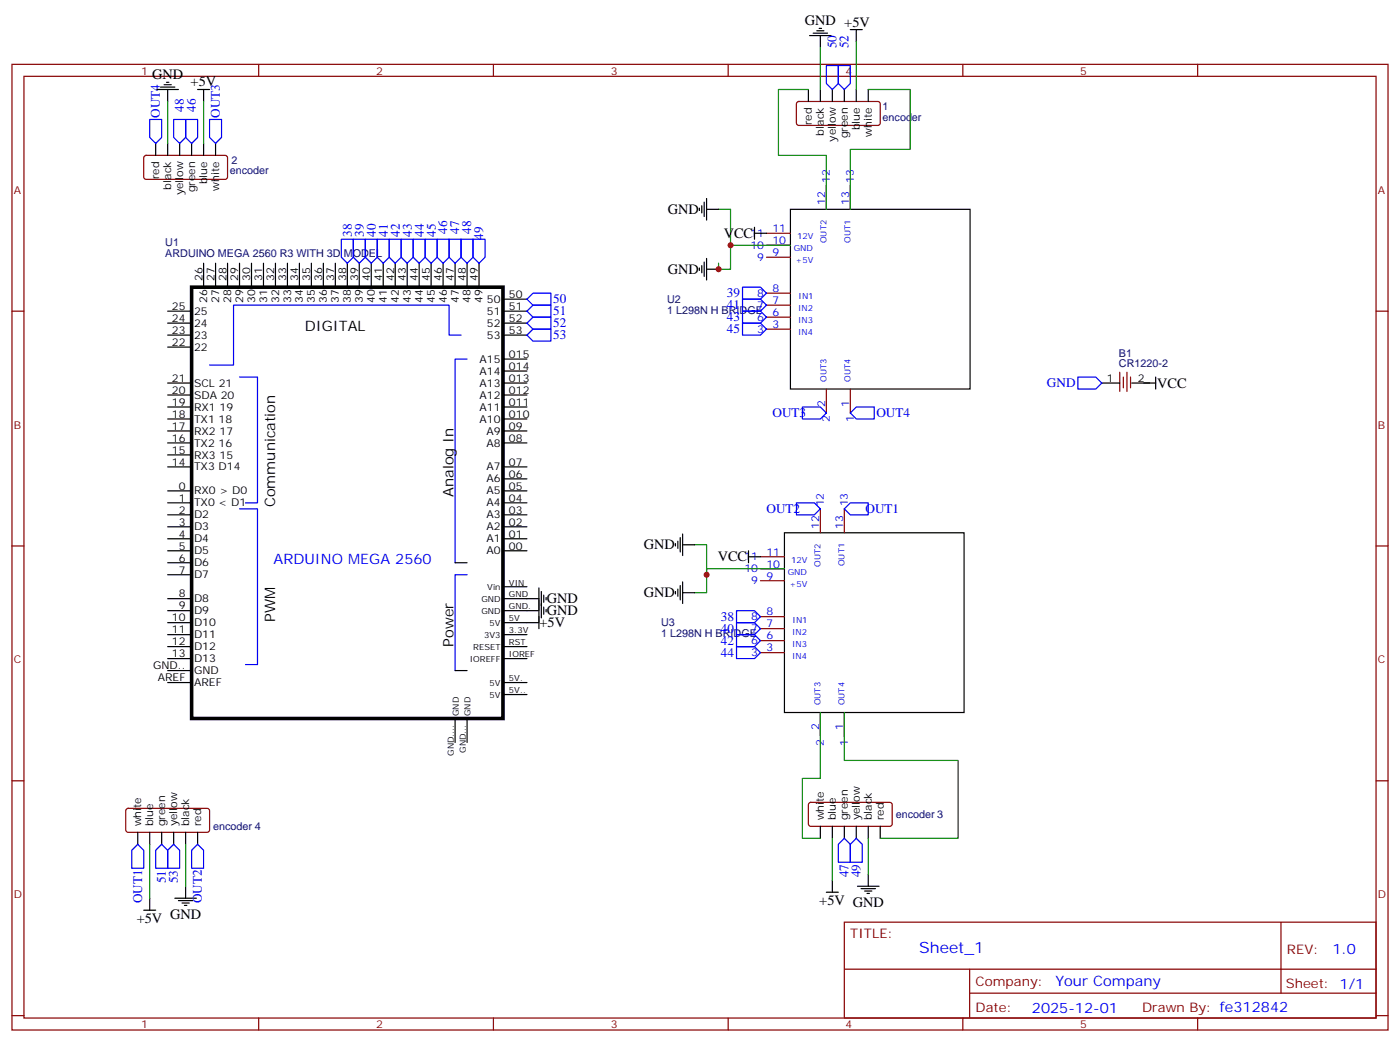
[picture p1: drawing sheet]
<svg xmlns="http://www.w3.org/2000/svg" width="412mm" height="307mm" viewBox="0 0 412 307" stroke-linecap="round" stroke-linejoin="round" font-family="sans-serif">
<g fill="none" stroke="#870000" stroke-width=".35">
<path d="M3.5 18.9h405.4v284.4h-405.4zM76.2 18.9v3.6M145.3 18.9v3.6M214.5 18.9v3.6M283.6 18.9v3.6M352.8 18.9v3.6M7.1 22.5h398.2v277.3h-398.2zM234.8 30.1l.5-.2h23.6l.4 .7-.1 5.9-.6 .4h-23.6l-.4-.7v-5.6zM42.6 46l.4-.2h23.6l.4 .7v5.9l-.7 .4-23.5-.1-.5-.6v-5.6zM243.4 54.6v7M250.5 54.6v7M225.8 68.7h7"/>
<path d="M225.8 72.2h7M225.8 75.7h7M3.5 91.6h3.6M225.8 86.3h7M225.8 89.9h7M225.8 93.4h7M225.8 96.9h7M405.3 91.6h3.6M243.4 114.5v7.1M250.5 114.5v7.1M329.8 109.6v5.7M330.9 111v3.2"/>
<path d="M332 109.6v5.7M333 111v3.2M241.7 149.8v7.1M248.7 149.8v7.1M3.5 160.8h3.6M224 163.9h7.1M224 167.5h7.1M224 171h7.1M405.3 160.8h3.6M224 181.6h7.1M224 185.1h7.1M224 188.6h7.1"/>
<path d="M224 192.2h7.1M241.7 209.8v7.1M248.7 209.8v7.1M3.5 229.9h3.6M37.3 238.2l.4-.2 23.6 .1 .4 .6v5.9l-.7 .5-23.5-.1-.5-.6v-5.7zM238.4 236.5l.4-.2h23.6l.4 .7v5.9l-.7 .4-23.5-.1-.5-.6v-5.6zM405.3 229.9h3.6M248.7 271.5h156.6v28.3h-156.6zM377.3 271.6v20.8M3.5 299h3.6M76.2 299.8v3.5M145.3 299.8v3.5"/>
<path d="M214.5 299.8v3.5M248.7 285.4h156.5M283.6 299.8v3.5M285.6 292.4h119.6M285.6 285.4v14.1M352.8 299.8v3.5M405.3 299h3.6"/>
</g>
<g fill="none" stroke="#000" stroke-width=".35">
<path d="M238.5 10.5h6.3M239.5 9.8h4.3M240.6 9.1h2.1M241.3 8.4h.7M241.7 10.5v3.5M250.5 8.7h3.5M252.2 8.7v3.5M46.2 26.4h6.4M47.3 25.6h4.2M48.3 24.9h2.1M49 24.2h.7M49.4 26.4v3.5"/>
<path d="M58.2 26.4h3.5M60 26.4v3.5M238.1 26.4v3.5M241.7 26.4v3.5M245.2 26.4v3.5M248.7 26.4v3.5M252.2 26.4v3.5M255.8 26.4v3.5M45.9 42.2v3.6M49.4 42.2v3.6M52.9 42.2v3.6M56.4 42.2v3.6"/>
<path d="M60 42.2v3.6M63.5 42.2v3.6M207.4 59.5v4.2M208.1 58.5v6.3M60 77.5v7.1M63.5 77.5v7.1M67 77.5v7.1M70.6 77.5v7.1M74.1 77.5v7.1M77.6 77.5v7.1M81.1 77.5v7.1M84.7 77.5v7.1"/>
<path d="M88.2 77.5v7.1M91.7 77.5v7.1M95.2 77.5v7.1M98.8 77.5v7.1M102.3 77.5v7.1M105.8 77.5v7.1M109.4 77.5v7.1M112.9 77.5v7.1M116.4 77.5v7.1M119.9 77.5v7.1M123.5 77.5v7.1M127 77.5v7.1"/>
<path d="M130.5 77.5v7.1M134.1 77.5v7.1M137.6 77.5v7.1M141.1 77.5v7.1M206 61.3v.7M206 78.9v.7M206.7 60.6v2.1M206.7 78.2v2.1M207.4 77.2v4.2M208.1 61.6h3.6M208.1 76.1v6.3M208.1 79.3h3.6"/>
<path d="M222.2 68.7h3.6M222.2 66.9v3.5M232.8 61.6h53v52.9h-53zM49.4 95.1h7M49.4 98.7h7M49.4 91.6h7M148.2 95.1h7M148.2 98.7h7M148.2 91.6h7M148.2 88.1h7M49.4 119.8h7M49.4 116.3h7"/>
<path d="M49.4 112.8h7M49.4 102.2h7M148.2 119.8h7M148.2 116.3h7M148.2 112.8h7M148.2 109.3h7M148.2 105.7h7M324.6 112.8h5.2M333.4 112.8h7M340.4 111v3.5M49.4 137.5h7M49.4 130.4h7"/>
<path d="M49.4 126.9h7M49.4 123.4h7M49.4 133.9h7M148.2 137.5h7M148.2 130.4h7M148.2 126.9h7M148.2 123.4h7M49.4 158.6h7M49.4 155.1h7M49.4 151.6h7M49.4 148.1h7M49.4 144.5h7"/>
<path d="M148.2 158.6h7M148.2 155.1h7M148.2 151.6h7M148.2 148.1h7M148.2 144.5h7M148.2 141h7M199.7 159.3v2.2M200.4 158.3v4.2M201.1 157.2v6.4M231.1 156.9h52.9v52.9h-52.9zM49.4 162.2h7M49.4 169.2h7"/>
<path d="M49.4 176.3h7M49.4 179.8h7M49.4 165.7h7M134.1 165.7h3.5M148.2 162.2h7M148.2 176.3h10.5M148.2 179.8h10.5M148.2 172.8h7M158.7 173.1v12M159.5 174.2v7.7M160.2 175.2v2.1M160.2 178.8v2.1"/>
<path d="M160.9 175.9v.7M160.9 179.5v.7M199 160.1v.7M199 174.2v.7M199.7 173.5v2.1M200.4 172.4v4.2M201.1 174.5h3.5M201.1 171.3v6.4M201.1 160.4h3.5M220.5 163.9h3.5M220.5 162.2v3.5M49.4 183.3h7"/>
<path d="M49.4 186.9h7M49.4 190.4h7M49.4 193.9h7M49.4 197.4h7M134.1 197.4h3.5M148.2 183.3h10.5M148.2 186.9h7M148.2 190.4h7M148.2 193.9h7M49.4 201h7M134.1 211.6v7M137.6 211.6v7"/>
<path d="M148.2 201h7M148.2 204.5h7M40.6 245.1v3.5M44.1 245.1v3.5M47.6 245.1v3.5M51.2 245.1v3.5M54.7 245.1v3.5M58.2 245.1v3.5M241.7 243.3v3.5M245.2 243.3v3.5M245.2 259.2v3.5M248.7 243.3v3.5"/>
<path d="M252.2 243.3v3.5M255.8 243.3v3.5M255.8 257.4v3.5M259.3 243.3v3.5M42.3 268h3.6M44.1 264.5v3.5M51.5 264.5h6.4M52.6 265.2h4.2M53.6 265.9h2.1M54.3 266.6h.7M54.7 260.9v3.6M243.4 262.7h3.5"/>
<path d="M252.6 260.9h6.3M253.6 261.7h4.3M254.7 262.4h2.1M255.4 263.1h.7"/>
</g>
<path d="M56.4 84.6h91.8v127h-91.8z" fill="none" stroke="#000" stroke-width="1.1"/>
<g fill="none" stroke="#00f" stroke-width=".35">
<path d="M243.4 19.3h3.5v5.3l-1.7 1.8-1.8-1.8zM246.9 19.3h3.6v5.3l-1.8 1.8-1.8-1.8zM44.1 35.2h3.5v5.3l-1.7 1.7-1.8-1.7zM51.2 35.2h3.5v5.3l-1.8 1.7-1.7-1.7zM54.7 35.2h3.5v5.3l-1.8 1.7-1.7-1.7zM61.7 35.2h3.6v5.3l-1.8 1.7-1.8-1.7zM100.5 70.4h3.6v5.3l-1.8 1.8-1.8-1.8zM104.1 70.4h3.5v5.3l-1.8 1.8-1.7-1.8zM107.6 70.4h3.5v5.3l-1.7 1.8-1.8-1.8zM111.1 70.4h3.6v5.3l-1.8 1.8-1.8-1.8zM114.7 70.4h3.5v5.3l-1.8 1.8-1.7-1.8zM118.2 70.4h3.5v5.3l-1.8 1.8-1.7-1.8z"/>
<path d="M121.7 70.4h3.5v5.3l-1.7 1.8-1.8-1.8zM125.2 70.4h3.6v5.3l-1.8 1.8-1.8-1.8zM128.8 70.4h3.5v5.3l-1.8 1.8-1.7-1.8zM132.3 70.4h3.5v5.3l-1.7 1.8-1.8-1.8zM135.8 70.4h3.5v5.3l-1.7 1.8-1.8-1.8zM139.3 70.4h3.6v5.3l-1.8 1.8-1.8-1.8zM135.8 98.7h-3.5v-8.8h-63.5v17.6h-7.1M155.2 95.1l1.8-1.7h5.3v3.5h-5.3zM155.2 91.6l1.8-1.7h5.3v3.5h-5.3zM155.2 88.1l1.8-1.8h5.3v3.6h-5.3zM157 96.9h5.3v3.5h-5.3l-1.8-1.7zM218.7 84.6h5.3l1.8 1.7-1.8 1.8h-5.3z"/>
<path d="M218.7 88.1h5.3l1.8 1.8-1.8 1.7h-5.3zM218.7 91.6h5.3l1.8 1.8-1.8 1.7h-5.3zM218.7 95.1h5.3l1.8 1.8-1.8 1.8h-5.3zM70.6 111h5.2v37.1h-3.5M137.6 105.7h-3.5v60M236.4 119.8h5.3l1.7 1.8-1.7 1.8h-5.3zM317.5 111h5.3l1.8 1.8-1.8 1.7h-5.3zM250.5 121.6l1.7-1.8h5.3v3.6h-5.3zM70.6 149.8h5.2v45.9h-3.5M234.6 148.1h5.3l1.8 1.7-1.8 1.8h-5.3zM248.7 149.8l1.8-1.7h5.3v3.5h-5.3zM137.6 169.2h-3.5v28.2"/>
<path d="M217 179.8h5.2l1.8 1.8-1.8 1.7h-5.2zM217 183.3h5.2l1.8 1.8-1.8 1.8h-5.2zM217 186.9h5.2l1.8 1.7-1.8 1.8h-5.2zM217 190.4h5.2l1.8 1.8-1.8 1.7h-5.2zM38.8 250.4l1.8-1.8 1.7 1.8v5.3h-3.5zM45.9 250.4l1.7-1.8 1.8 1.8v5.3h-3.5zM51.2 248.6l1.7 1.8v5.3h-3.5v-5.3zM58.2 248.6l1.8 1.8v5.3h-3.6v-5.3zM248.7 246.8l1.8 1.8v5.3h-3.6v-5.3zM252.2 246.8l1.8 1.8v5.3h-3.5v-5.3z"/>
</g>
<g fill="none" stroke="#008700" stroke-width=".35">
<path d="M241.7 14v12.4M252.2 12.2v14.2M49.4 29.9v12.3M60 29.9v12.3M238.1 26.4h-8.8v19.4h14.1v15.8M255.8 26.4h12.3v17.6h-17.6v17.6M211.7 61.6h3.5v10.6h17.6M215.2 72.2v7.1h-3.5v-1.8M204.6 160.4h3.5v14.1h-3.5M231.1 167.5h-23v1.7M241.7 209.8v19.4h-5.3v17.6h5.3M248.7 209.8v14.1h33.5v22.9h-22.9"/>
<path d="M44.1 248.6v15.9M54.7 248.6v12.3M245.2 246.8v12.4M255.8 246.8v10.6"/>
</g>
<g fill="#c00">
<circle cx="208.1" cy="169.2" r=".88"/>
<circle cx="215.2" cy="72.2" r=".88"/>
<circle cx="211.7" cy="79.3" r=".88"/>
</g>
<text font-size="4.6" fill="#00f" x="270.8" y="280.6">Sheet_1</text>
<g font-size="4.2">
<text x="237.1" y="7.3">GND +5V</text>
<text x="44.8" y="23.2">GND</text>
<text x="56.1" y="25.3">+5V</text>
<text x="196.7" y="63">GND</text>
<text x="213.2" y="70.1">VCC</text>
<text x="196.7" y="80.7">GND</text>
<text x="89.8" y="97.3">DIGITAL</text>
<text x="340.9" y="114.2">VCC</text>
<text x="81.1" y="149.4" transform="rotate(-90 81.1 149.4)">Communication</text>
<text x="133.6" y="146.3" transform="rotate(-90 133.6 146.3)">Analog In</text>
<text x="189.6" y="161.8">GND</text>
<text x="211.4" y="165.3">VCC</text>
<text x="161" y="177.7">GND</text>
<text x="189.6" y="175.9">GND</text>
<text x="81.1" y="183" transform="rotate(-90 81.1 183)">PWM</text>
<text x="158.9" y="184.7">+5V</text>
<text x="161" y="181.2">GND</text>
<text x="133.6" y="190.4" transform="rotate(-90 133.6 190.4)">Power</text>
<text x="241.3" y="266.6">+5V GND</text>
<text x="40.3" y="271.9">+5V</text>
<text x="50.1" y="270.5">GND</text>
</g>
<g font-size="4.2" fill="#00f">
<text x="80.6" y="166.1">ARDUINO MEGA 2560</text>
<text x="392.5" y="280.8">1.0</text>
<text x="310.9" y="290.4">Your Company</text>
<text x="304" y="298.2">2025-12-01</text>
</g>
<g font-size="3.9" fill="#00f">
<text x="246.4" y="14.3" transform="rotate(-90 246.4 14.3)">50</text>
<text x="250" y="14.3" transform="rotate(-90 250 14.3)">52</text>
<text x="47.1" y="34.7" transform="rotate(-90 47.1 34.7)">OUT4</text>
<text x="54.2" y="32.9" transform="rotate(-90 54.2 32.9)">48</text>
<text x="57.7" y="32.9" transform="rotate(-90 57.7 32.9)">46</text>
<text x="64.7" y="34.7" transform="rotate(-90 64.7 34.7)">OUT3</text>
<text x="103.6" y="69.7" transform="rotate(-90 103.6 69.7)">38</text>
<text x="107.2" y="69.7" transform="rotate(-90 107.2 69.7)">39</text>
<text x="110.7" y="69.7" transform="rotate(-90 110.7 69.7)">40</text>
<text x="114.2" y="69.7" transform="rotate(-90 114.2 69.7)">41</text>
<text x="117.8" y="69.7" transform="rotate(-90 117.8 69.7)">42</text>
<text x="121.3" y="69.7" transform="rotate(-90 121.3 69.7)">43</text>
<text x="124.8" y="69.7" transform="rotate(-90 124.8 69.7)">44</text>
<text x="128.3" y="69.7" transform="rotate(-90 128.3 69.7)">45</text>
<text x="131.8" y="68.8" transform="rotate(-90 131.8 68.8)">46</text>
<text x="135.3" y="68.8" transform="rotate(-90 135.3 68.8)">47</text>
<text x="138.8" y="68.8" transform="rotate(-90 138.8 68.8)">48</text>
<text x="142.3" y="70.6" transform="rotate(-90 142.3 70.6)">49</text>
<text x="162.9" y="89.3">50</text>
<text x="214.1" y="87.6">39</text>
<text x="163" y="92.8">51</text>
<text x="214.1" y="91.1">41</text>
<text x="214.1" y="94.7">43</text>
<text x="163" y="99.9">53</text>
<text x="163" y="96.3">52</text>
<text x="214.1" y="98.2">45</text>
<text x="308.4" y="113.9">GND</text>
<text x="227.6" y="122.8">OUT3</text>
<text x="258.2" y="122.8">OUT4</text>
<text x="225.8" y="151">OUT2</text>
<text x="255" y="151.1">OUT1</text>
<text x="212.4" y="182.8">38</text>
<text x="212.4" y="186.4">40</text>
<text x="212.4" y="189.9">42</text>
<text x="212.4" y="193.4">44</text>
<text x="48.9" y="260.1" transform="rotate(-90 48.9 260.1)">51</text>
<text x="52.4" y="260.1" transform="rotate(-90 52.4 260.1)">53</text>
<text x="250" y="258.4" transform="rotate(-90 250 258.4)">47</text>
<text x="253.5" y="258.4" transform="rotate(-90 253.5 258.4)">49</text>
<text x="41.8" y="266" transform="rotate(-90 41.8 266)">OUT1</text>
<text x="59.5" y="266" transform="rotate(-90 59.5 266)">OUT2</text>
</g>
<g font-size="3.9" fill="#800">
<text x="250.5" y="276.1">TITLE:</text>
<text x="379.1" y="280.8">REV:</text>
<text x="287.4" y="290.3">Company:</text>
<text x="378.7" y="290.9">Sheet: 1/1</text>
<text x="287.4" y="298">Date:</text>
<text x="336.4" y="298.1">Drawn By: fe312842</text>
</g>
<g font-size="3.2" fill="#800">
<text x="41.6" y="21.9">1</text>
<text x="110.8" y="21.9">2</text>
<text x="179.9" y="21.9">3</text>
<text x="249.1" y="21.9">4</text>
<text x="318.2" y="21.9">5</text>
<text x="4.1" y="57">A</text>
<text x="405.9" y="57">A</text>
<text x="4.1" y="126.2">B</text>
<text x="405.9" y="126.2">B</text>
<text x="4.1" y="195.3">C</text>
<text x="405.9" y="195.3">C</text>
<text x="4.1" y="264.5">D</text>
<text x="405.9" y="264.5">D</text>
<text x="41.6" y="302.8">1</text>
<text x="110.8" y="302.8">2</text>
<text x="179.9" y="302.8">3</text>
<text x="249.1" y="302.8">4</text>
<text x="318.2" y="302.8">5</text>
</g>
<g font-size="3.2" fill="#000080">
<text x="260" y="35.6">encoder</text>
<text x="260" y="32.4">1</text>
<text x="67.7" y="51.3">encoder</text>
<text x="68.2" y="48.3">2</text>
<text x="48.7" y="75.7">ARDUINO MEGA 2560 R3 WITH 3D MODEL</text>
<text x="48.7" y="72.6">U1</text>
<text x="196.5" y="89.1">U2</text>
<text x="196.5" y="92.3">1 L298N H BRIDGE</text>
<text x="329.6" y="105">B1</text>
<text x="329.6" y="108.2">CR1220-2</text>
<text x="194.7" y="184.4">U3</text>
<text x="194.7" y="187.6">1 L298N H BRIDGE</text>
<text x="62.8" y="244.5">encoder 4</text>
<text x="263.9" y="240.9">encoder 3</text>
</g>
<g font-size="3.2">
<text x="239.2" y="36.9" transform="rotate(-90 239.2 36.9)">red</text>
<text x="242.7" y="39.9" transform="rotate(-90 242.7 39.9)">black</text>
<text x="246.2" y="41.7" transform="rotate(-90 246.2 41.7)">yellow</text>
<text x="249.8" y="40.8" transform="rotate(-90 249.8 40.8)">green</text>
<text x="253.3" y="38.4" transform="rotate(-90 253.3 38.4)">blue</text>
<text x="256.8" y="40.3" transform="rotate(-90 256.8 40.3)">white</text>
<text x="46.9" y="52.7" transform="rotate(-90 46.9 52.7)">red</text>
<text x="50.4" y="55.8" transform="rotate(-90 50.4 55.8)">black</text>
<text x="54" y="57.5" transform="rotate(-90 54 57.5)">yellow</text>
<text x="57.5" y="56.6" transform="rotate(-90 57.5 56.6)">green</text>
<text x="61" y="54.3" transform="rotate(-90 61 54.3)">blue</text>
<text x="64.6" y="56.1" transform="rotate(-90 64.6 56.1)">white</text>
<text x="59.6" y="82.8" transform="rotate(-90 59.6 82.8)">26</text>
<text x="63.1" y="82.8" transform="rotate(-90 63.1 82.8)">27</text>
<text x="66.7" y="82.8" transform="rotate(-90 66.7 82.8)">28</text>
<text x="70.2" y="82.8" transform="rotate(-90 70.2 82.8)">29</text>
<text x="73.7" y="82.8" transform="rotate(-90 73.7 82.8)">30</text>
<text x="77.3" y="82.8" transform="rotate(-90 77.3 82.8)">31</text>
<text x="80.8" y="82.8" transform="rotate(-90 80.8 82.8)">32</text>
<text x="84.3" y="82.8" transform="rotate(-90 84.3 82.8)">33</text>
<text x="87.8" y="82.8" transform="rotate(-90 87.8 82.8)">34</text>
<text x="91.4" y="82.8" transform="rotate(-90 91.4 82.8)">35</text>
<text x="94.9" y="82.8" transform="rotate(-90 94.9 82.8)">36</text>
<text x="98.4" y="82.8" transform="rotate(-90 98.4 82.8)">37</text>
<text x="102" y="82.8" transform="rotate(-90 102 82.8)">38</text>
<text x="105.5" y="82.8" transform="rotate(-90 105.5 82.8)">39</text>
<text x="109" y="82.8" transform="rotate(-90 109 82.8)">40</text>
<text x="112.5" y="82.8" transform="rotate(-90 112.5 82.8)">41</text>
<text x="116.1" y="82.8" transform="rotate(-90 116.1 82.8)">42</text>
<text x="119.6" y="82.8" transform="rotate(-90 119.6 82.8)">43</text>
<text x="123.1" y="82.8" transform="rotate(-90 123.1 82.8)">44</text>
<text x="126.6" y="82.8" transform="rotate(-90 126.6 82.8)">45</text>
<text x="130.2" y="82.8" transform="rotate(-90 130.2 82.8)">46</text>
<text x="133.7" y="82.8" transform="rotate(-90 133.7 82.8)">47</text>
<text x="137.2" y="82.8" transform="rotate(-90 137.2 82.8)">48</text>
<text x="140.8" y="82.8" transform="rotate(-90 140.8 82.8)">49</text>
<text x="61" y="89.3" transform="rotate(-90 61 89.3)">26</text>
<text x="64.6" y="89.3" transform="rotate(-90 64.6 89.3)">27</text>
<text x="68.1" y="89.3" transform="rotate(-90 68.1 89.3)">28</text>
<text x="71.6" y="89.3" transform="rotate(-90 71.6 89.3)">29</text>
<text x="75.1" y="89.3" transform="rotate(-90 75.1 89.3)">30</text>
<text x="78.7" y="89.3" transform="rotate(-90 78.7 89.3)">31</text>
<text x="82.2" y="89.3" transform="rotate(-90 82.2 89.3)">32</text>
<text x="85.7" y="89.3" transform="rotate(-90 85.7 89.3)">33</text>
<text x="89.3" y="89.3" transform="rotate(-90 89.3 89.3)">34</text>
<text x="92.8" y="89.3" transform="rotate(-90 92.8 89.3)">35</text>
<text x="96.3" y="89.3" transform="rotate(-90 96.3 89.3)">36</text>
<text x="99.8" y="89.3" transform="rotate(-90 99.8 89.3)">37</text>
<text x="103.4" y="89.3" transform="rotate(-90 103.4 89.3)">38</text>
<text x="106.9" y="89.3" transform="rotate(-90 106.9 89.3)">39</text>
<text x="110.4" y="89.3" transform="rotate(-90 110.4 89.3)">40</text>
<text x="113.9" y="89.3" transform="rotate(-90 113.9 89.3)">41</text>
<text x="117.5" y="89.3" transform="rotate(-90 117.5 89.3)">42</text>
<text x="121" y="89.3" transform="rotate(-90 121 89.3)">43</text>
<text x="124.5" y="89.3" transform="rotate(-90 124.5 89.3)">44</text>
<text x="128.1" y="89.3" transform="rotate(-90 128.1 89.3)">45</text>
<text x="131.6" y="89.3" transform="rotate(-90 131.6 89.3)">46</text>
<text x="135.1" y="89.3" transform="rotate(-90 135.1 89.3)">47</text>
<text x="138.6" y="89.3" transform="rotate(-90 138.6 89.3)">48</text>
<text x="142.2" y="89.3" transform="rotate(-90 142.2 89.3)">49</text>
<text x="143.4" y="89.1">50</text>
<text x="149.9" y="87.7">50</text>
<text x="50.6" y="94.8">24</text>
<text x="50.6" y="91.3">25</text>
<text x="57.1" y="92.7">25</text>
<text x="143.4" y="92.7">51</text>
<text x="149.9" y="91.3">51</text>
<text x="149.9" y="94.8">52</text>
<text x="50.6" y="98.3">23</text>
<text x="50.6" y="101.8">22</text>
<text x="57.1" y="96.2">24</text>
<text x="57.1" y="99.7">23</text>
<text x="143.4" y="99.7">53</text>
<text x="143.4" y="96.2">52</text>
<text x="149.9" y="98.3">53</text>
<text x="57.1" y="103.3">22</text>
<text x="141.3" y="106.8">A15</text>
<text x="149.9" y="105.4">015</text>
<text x="50.6" y="112.4">21</text>
<text x="57.1" y="113.8">SCL 21</text>
<text x="141.3" y="113.8">A13</text>
<text x="141.3" y="110.3">A14</text>
<text x="149.9" y="112.4">013</text>
<text x="149.9" y="108.9">014</text>
<text x="326.1" y="112.4">1</text>
<text x="335.1" y="112.4">2</text>
<text x="50.6" y="116">20</text>
<text x="50.6" y="119.5">19</text>
<text x="57.1" y="117.4">SDA 20</text>
<text x="141.3" y="117.4">A12</text>
<text x="149.9" y="119.5">011</text>
<text x="149.9" y="116">012</text>
<text x="50.6" y="123">18</text>
<text x="57.1" y="120.9">RX1 19</text>
<text x="57.1" y="124.4">TX1 18</text>
<text x="141.3" y="124.4">A10</text>
<text x="141.3" y="120.9">A11</text>
<text x="149.9" y="123">010</text>
<text x="50.6" y="126.5">17</text>
<text x="50.6" y="130.1">16</text>
<text x="57.1" y="128">RX2 17</text>
<text x="57.1" y="131.5">TX2 16</text>
<text x="143.3" y="131.5">A8</text>
<text x="143.3" y="128">A9</text>
<text x="149.9" y="130.1">08</text>
<text x="149.9" y="126.5">09</text>
<text x="50.6" y="133.6">15</text>
<text x="50.6" y="137.1">14</text>
<text x="57.1" y="135">RX3 15</text>
<text x="149.9" y="137.1">07</text>
<text x="57.1" y="138.5">TX3 D14</text>
<text x="143.3" y="142.1">A6</text>
<text x="143.3" y="138.5">A7</text>
<text x="149.9" y="140.7">06</text>
<text x="52.7" y="144.2">0</text>
<text x="52.7" y="147.7">1</text>
<text x="57.1" y="145.6">RX0 &gt; D0</text>
<text x="57.1" y="149.1">TX0 &lt; D1</text>
<text x="143.3" y="149.1">A4</text>
<text x="143.3" y="145.6">A5</text>
<text x="149.9" y="147.7">04</text>
<text x="149.9" y="144.2">05</text>
<text x="52.7" y="151.2">2</text>
<text x="52.7" y="154.8">3</text>
<text x="57.1" y="152.6">D2</text>
<text x="143.3" y="152.6">A3</text>
<text x="149.9" y="154.8">02</text>
<text x="149.9" y="151.2">03</text>
<text x="52.7" y="158.3">4</text>
<text x="52.7" y="161.8">5</text>
<text x="57.1" y="156.2">D3</text>
<text x="57.1" y="159.7">D4</text>
<text x="143.3" y="159.7">A1</text>
<text x="143.3" y="156.2">A2</text>
<text x="149.9" y="161.8">00</text>
<text x="149.9" y="158.3">01</text>
<text x="52.7" y="165.3">6</text>
<text x="57.1" y="163.2">D5</text>
<text x="57.1" y="166.8">D6</text>
<text x="143.3" y="163.2">A0</text>
<text x="52.7" y="168.9">7</text>
<text x="57.1" y="170.3">D7</text>
<text x="52.7" y="175.9">8</text>
<text x="52.7" y="179.5">9</text>
<text x="57.1" y="177.3">D8</text>
<text x="50.6" y="183">10</text>
<text x="57.1" y="180.9">D9</text>
<text x="57.1" y="184.4">D10</text>
<text x="50.6" y="186.5">11</text>
<text x="50.6" y="190">12</text>
<text x="57.1" y="187.9">D11</text>
<text x="57.1" y="191.5">D12</text>
<text x="45.1" y="197.1">GND..</text>
<text x="50.6" y="193.6">13</text>
<text x="57.1" y="195">D13</text>
<text x="46.5" y="200.6">AREF</text>
<text x="57.1" y="202">AREF</text>
<text x="57.1" y="198.5">GND</text>
<text x="41.6" y="243.3" transform="rotate(-90 41.6 243.3)">white</text>
<text x="45.2" y="243.3" transform="rotate(-90 45.2 243.3)">blue</text>
<text x="48.7" y="243.3" transform="rotate(-90 48.7 243.3)">green</text>
<text x="52.2" y="243.3" transform="rotate(-90 52.2 243.3)">yellow</text>
<text x="55.7" y="243.3" transform="rotate(-90 55.7 243.3)">black</text>
<text x="59.3" y="243.3" transform="rotate(-90 59.3 243.3)">red</text>
<text x="242.7" y="241.5" transform="rotate(-90 242.7 241.5)">white</text>
<text x="246.2" y="241.5" transform="rotate(-90 246.2 241.5)">blue</text>
<text x="249.8" y="241.5" transform="rotate(-90 249.8 241.5)">green</text>
<text x="253.3" y="241.5" transform="rotate(-90 253.3 241.5)">yellow</text>
<text x="256.8" y="241.5" transform="rotate(-90 256.8 241.5)">black</text>
<text x="260.3" y="241.5" transform="rotate(-90 260.3 241.5)">red</text>
</g>
<g font-size="3.2" fill="#00f">
<text x="244.5" y="53.9" transform="rotate(-90 244.5 53.9)">12</text>
<text x="251.5" y="53.9" transform="rotate(-90 251.5 53.9)">13</text>
<text x="243.1" y="60.4" transform="rotate(-90 243.1 60.4)">12</text>
<text x="250.1" y="60.4" transform="rotate(-90 250.1 60.4)">13</text>
<text x="221" y="69.7">11</text>
<text x="227.5" y="68.3">11</text>
<text x="227.5" y="71.9">10</text>
<text x="221" y="73.3">10</text>
<text x="223.1" y="76.8">9</text>
<text x="227.5" y="75.4">9</text>
<text x="223.1" y="87.4">8</text>
<text x="227.5" y="86">8</text>
<text x="227.5" y="89.5">7</text>
<text x="223.1" y="90.9">7</text>
<text x="223.1" y="94.4">6</text>
<text x="227.5" y="93">6</text>
<text x="223.1" y="98">3</text>
<text x="227.5" y="96.6">3</text>
<text x="243.1" y="119.8" transform="rotate(-90 243.1 119.8)">2</text>
<text x="250.1" y="119.8" transform="rotate(-90 250.1 119.8)">1</text>
<text x="244.5" y="124.3" transform="rotate(-90 244.5 124.3)">2</text>
<text x="251.5" y="124.3" transform="rotate(-90 251.5 124.3)">1</text>
<text x="242.7" y="149.1" transform="rotate(-90 242.7 149.1)">12</text>
<text x="249.8" y="149.1" transform="rotate(-90 249.8 149.1)">13</text>
<text x="241.3" y="155.6" transform="rotate(-90 241.3 155.6)">12</text>
<text x="248.4" y="155.6" transform="rotate(-90 248.4 155.6)">13</text>
<text x="219.3" y="165">11</text>
<text x="225.8" y="163.6">11</text>
<text x="225.8" y="167.1">10</text>
<text x="219.3" y="168.5">10</text>
<text x="221.3" y="172">9</text>
<text x="225.8" y="170.6">9</text>
<text x="221.3" y="182.6">8</text>
<text x="225.8" y="181.2">8</text>
<text x="225.8" y="184.7">7</text>
<text x="221.3" y="186.2">7</text>
<text x="221.3" y="189.7">6</text>
<text x="225.8" y="188.3">6</text>
<text x="225.8" y="191.8">3</text>
<text x="221.3" y="193.2">3</text>
<text x="241.3" y="215.1" transform="rotate(-90 241.3 215.1)">2</text>
<text x="248.4" y="215.1" transform="rotate(-90 248.4 215.1)">1</text>
<text x="242.7" y="219.6" transform="rotate(-90 242.7 219.6)">2</text>
<text x="249.8" y="219.6" transform="rotate(-90 249.8 219.6)">1</text>
</g>
<g font-size="2.5" fill="#00f">
<text x="234.8" y="70.4">12V</text>
<text x="243.5" y="71.6" transform="rotate(-90 243.5 71.6)">OUT2</text>
<text x="250.6" y="71.5" transform="rotate(-90 250.6 71.5)">OUT1</text>
<text x="233.8" y="74">GND</text>
<text x="234.4" y="77.5">+5V</text>
<text x="235.2" y="88.1">IN1</text>
<text x="235.1" y="91.6">IN2</text>
<text x="235.1" y="95.1">IN3</text>
<text x="235.1" y="98.7">IN4</text>
<text x="243.5" y="112.4" transform="rotate(-90 243.5 112.4)">OUT3</text>
<text x="250.6" y="112.4" transform="rotate(-90 250.6 112.4)">OUT4</text>
<text x="233.1" y="165.7">12V</text>
<text x="241.7" y="166.8" transform="rotate(-90 241.7 166.8)">OUT2</text>
<text x="248.8" y="166.7" transform="rotate(-90 248.8 166.7)">OUT1</text>
<text x="232.1" y="169.2">GND</text>
<text x="232.6" y="172.8">+5V</text>
<text x="233.5" y="183.3">IN1</text>
<text x="233.3" y="186.9">IN2</text>
<text x="233.3" y="190.4">IN3</text>
<text x="233.3" y="193.9">IN4</text>
<text x="241.7" y="207.7" transform="rotate(-90 241.7 207.7)">OUT3</text>
<text x="248.8" y="207.7" transform="rotate(-90 248.8 207.7)">OUT4</text>
</g>
<g font-size="2.5">
<text x="143.5" y="173.8">Vin</text>
<text x="149.9" y="172.4">VIN</text>
<text x="141.8" y="177.3">GND</text>
<text x="149.9" y="175.9">GND</text>
<text x="149.9" y="179.5">GND.</text>
<text x="141.8" y="180.9">GND</text>
<text x="144.2" y="184.4">5V</text>
<text x="149.9" y="183">5V</text>
<text x="139.4" y="191.5">RESET</text>
<text x="142.6" y="187.9">3V3</text>
<text x="149.9" y="186.5">3.3V</text>
<text x="149.9" y="190">RST</text>
<text x="138.4" y="195">IOREFF</text>
<text x="149.9" y="193.6">IOREF</text>
<text x="144.2" y="202">5V</text>
<text x="149.9" y="200.6">5V.</text>
<text x="144.2" y="205.6">5V</text>
<text x="149.9" y="204.2">5V..</text>
<text x="135.1" y="210.9" transform="rotate(-90 135.1 210.9)">GND</text>
<text x="138.6" y="210.9" transform="rotate(-90 138.6 210.9)">GND</text>
<text x="137.2" y="221.7" transform="rotate(-90 137.2 221.7)">GND...</text>
<text x="133.7" y="222.6" transform="rotate(-90 133.7 222.6)">GND....</text>
</g>
</svg>
